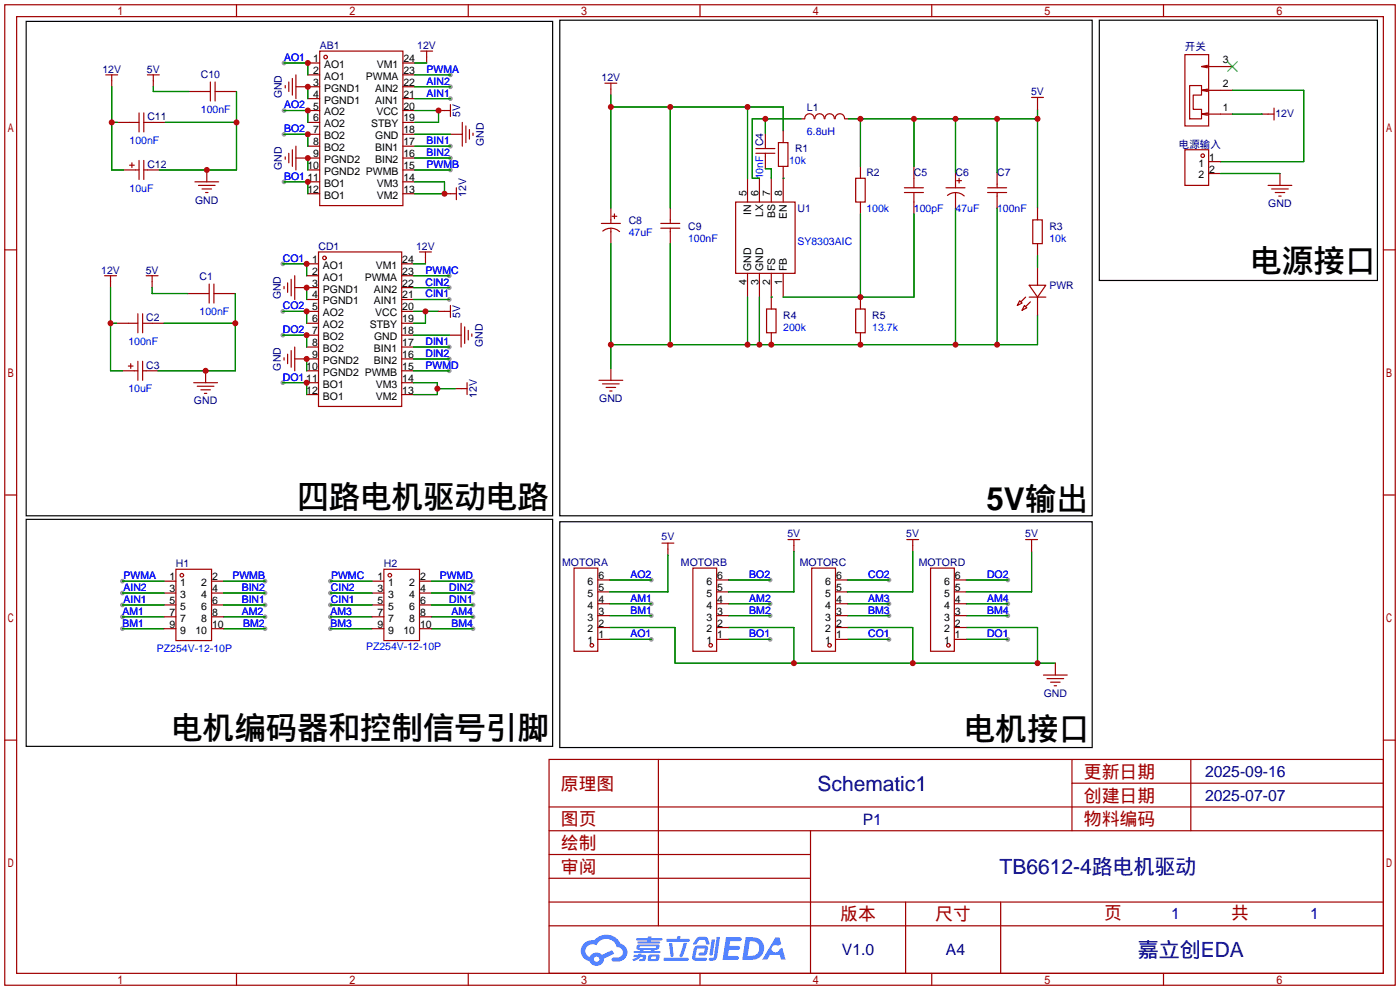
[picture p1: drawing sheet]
<svg xmlns="http://www.w3.org/2000/svg" width="299mm" height="212mm" viewBox="0 0 299 212" stroke-linecap="round" stroke-linejoin="round" font-family="sans-serif">
<g fill="#999">
<circle cx="139.2" cy="124" r=".51"/>
<circle cx="139.2" cy="136.7" r=".51"/>
<circle cx="139.2" cy="131.6" r=".51"/>
<circle cx="139.2" cy="129" r=".51"/>
<circle cx="164.6" cy="124" r=".51"/>
<circle cx="164.6" cy="136.7" r=".51"/>
<circle cx="164.6" cy="131.6" r=".51"/>
<circle cx="164.6" cy="129" r=".51"/>
<circle cx="190" cy="124" r=".51"/>
<circle cx="190" cy="136.7" r=".51"/>
<circle cx="190" cy="131.6" r=".51"/>
<circle cx="190" cy="129" r=".51"/>
<circle cx="215.4" cy="124" r=".51"/>
<circle cx="215.4" cy="136.7" r=".51"/>
<circle cx="215.4" cy="131.6" r=".51"/>
<circle cx="215.4" cy="129" r=".51"/>
<circle cx="96.3" cy="16" r=".51"/>
<circle cx="96.3" cy="18.5" r=".51"/>
<circle cx="96.3" cy="36.3" r=".51"/>
<circle cx="96.3" cy="21.1" r=".51"/>
<circle cx="96.3" cy="33.8" r=".51"/>
<circle cx="96.3" cy="31.2" r=".51"/>
<circle cx="60.7" cy="38.9" r=".51"/>
<circle cx="60.7" cy="28.7" r=".51"/>
<circle cx="60.7" cy="23.6" r=".51"/>
<circle cx="60.7" cy="13.5" r=".51"/>
<circle cx="96" cy="58.9" r=".51"/>
<circle cx="96" cy="61.5" r=".51"/>
<circle cx="96" cy="79.2" r=".51"/>
<circle cx="96" cy="64" r=".51"/>
<circle cx="96" cy="76.7" r=".51"/>
<circle cx="96" cy="74.2" r=".51"/>
<circle cx="60.5" cy="81.8" r=".51"/>
<circle cx="60.5" cy="71.6" r=".51"/>
<circle cx="60.5" cy="66.5" r=".51"/>
<circle cx="60.5" cy="56.4" r=".51"/>
<circle cx="56.6" cy="134.4" r=".51"/>
<circle cx="56.6" cy="131.8" r=".51"/>
<circle cx="26.2" cy="134.4" r=".51"/>
<circle cx="26.2" cy="131.8" r=".51"/>
<circle cx="70.6" cy="134.4" r=".51"/>
<circle cx="70.6" cy="131.8" r=".51"/>
<circle cx="101.1" cy="134.4" r=".51"/>
<circle cx="101.1" cy="131.8" r=".51"/>
<circle cx="26.2" cy="124.2" r=".51"/>
<circle cx="56.6" cy="124.2" r=".51"/>
<circle cx="26.2" cy="129.3" r=".51"/>
<circle cx="26.2" cy="126.7" r=".51"/>
<circle cx="56.6" cy="126.7" r=".51"/>
<circle cx="56.6" cy="129.3" r=".51"/>
<circle cx="70.6" cy="124.2" r=".51"/>
<circle cx="101.1" cy="124.2" r=".51"/>
<circle cx="70.6" cy="129.3" r=".51"/>
<circle cx="70.6" cy="126.7" r=".51"/>
<circle cx="101.1" cy="126.7" r=".51"/>
<circle cx="101.1" cy="129.3" r=".51"/>
</g>
<g fill="none" stroke="#a10000" stroke-width=".25">
<path d="M1 1h297.2v209.6h-297.2zM3.6 3.6h292.1v204.4h-292.1zM50.5 1v2.6M100.1 1v2.6M149.6 1v2.6M199.1 1v2.6M248.7 1v2.6M1 53.4h2.6M295.7 53.4h2.5M1 105.8h2.6M295.7 105.8h2.5M1 158.2h2.6"/>
<path d="M295.7 158.2h2.5M117.3 162.3h178.4v45.7h-178.4zM117.3 177.5h178.4M117.3 172.5h178.4M140.7 162.3v35.6M173.2 177.5v30.5M229.1 162.3v15.2M229.1 167.4h66.6M254.5 162.3v15.2M117.3 182.6h55.9M117.3 197.9h178.4M117.3 192.8h178.4"/>
<path d="M117.3 187.7h55.9M193.5 192.8v15.2M213.9 192.8v15.2M50.5 208v2.6M100.1 208v2.6M149.6 208v2.6M199.1 208v2.6M248.7 208v2.6"/>
</g>
<g fill="#5487ff">
<path d="M155.2 200.3h2.6a.48 .48 0 0 1 .7 .4 .48 .48 0 0 1-.6 .4h-1.8l-.2 1.1h1.9a.43 .43 0 0 1 .4 .4 .43 .43 0 0 1-.5 .4h-1.9l-.2 1.3h1.7a.45 .45 0 0 1 .5 .2 .45 .45 0 0 1-.1 .6h-3.3z"/>
<path d="M165.7 200.3h.9l.4 1.5-.8 .3a.84 .84 0 0 0-1.2 .3 .84 .84 0 0 0 .4 1.1 .84 .84 0 0 0 1.1-.4l.1-.2 .6-.3 .7 2.5h-1l-.2-1h-2.1l-.6 1h-1.1z"/>
<path d="M152.1 200.8h.7l-.5 3.1a.36 .36 0 0 1-.3 .3 .36 .36 0 0 1-.4-.3z"/>
<path d="M153.2 200.2h.7l-.6 4.3a1.13 1.13 0 0 1-1.8 .6l.2-.4h.7l.2-.2z"/>
<path d="M148.9 200.6l.6-.4h1a.77 .77 0 0 1 .9 .5l.3 1-.2 .2h-.5l-.3-.9-.2-.2-1 .1-.7 1-.6-.1-.1-.2z"/>
<path d="M148.4 202.4l.6-.3h1.7a.81 .81 0 0 1 .7 .5 .81 .81 0 0 1-.2 .8 .81 .81 0 0 1-.9 .8h-.7a.32 .32 0 0 1-.3-.3 .32 .32 0 0 1 .4-.3h.7l.2-.9-1.6 .1-.4 1.8 2.2 .1a.32 .32 0 0 1 .3 .4 .32 .32 0 0 1-.4 .2h-2.2l-.5-.3-.1-.5z"/>
<path d="M141.9 204.7h5a.33 .33 0 0 1 .3 .3 .33 .33 0 0 1-.3 .3h-4.9l-.2-.1z"/>
<path d="M146.1 201.5h.8l-.7 2a.98 .98 0 0 1-.7 1.1l-.3-.3z"/>
<path d="M143 201.6h.7l.3 2.5a.34 .34 0 0 1-.3 .4 .34 .34 0 0 1-.4-.3z"/>
<path d="M142.5 200.7h2.1l.3-.6h.6l-.1 .6h1.7a.32 .32 0 0 1 .4 .3 .32 .32 0 0 1-.4 .3h-4.5l-.2-.2z"/>
<path d="M135.5 204.1h.9l.1-.3h.6v.3h.8a.82 .82 0 0 1-.5 1.3h-.8v-.4l.7-.1 .1-.3a.68 .68 0 0 0-1 .4l-1.1 .4-.1-.4 .9-.5h-.7z"/>
<path d="M136 200.5h2.4l.1-.3h.7v.3h2.2l.2 .3-.2 .2h-2.3v.2h1.8l.2 .3-.2 .1h-4.5l-.1-.4h2l.1-.2h-2.3l-.1-.2z"/>
<path d="M159.4 200.3l-.8 4.9h1.7a2.5 2.5 0 0 0 3-2.5 2.5 2.5 0 0 0-3.1-2.4zM160.3 201.1a1.61 1.61 0 0 1 2 1.5 1.61 1.61 0 0 1-1.8 1.7h-.7z"/>
<path d="M136.2 202a.55 .55 0 0 0-.2 .8 .55 .55 0 0 0 .7 .2l.1 .3h-1.3v.3l5.4 .1 .3-.2-.2-.2h-1.2l.2-.3a.7 .7 0 0 0 .8-.3 .7 .7 0 0 0 0-.8l-4.2-.1zM136.8 202.3l3.3-.1 .1 .1-.2 .3h-3.2zM137.5 203h1.7l-.2 .3h-1.4z"/>
<path d="M138.6 204.2a1.05 1.05 0 0 0 0 1.2 2.91 2.91 0 0 0 2.2-.2 .98 .98 0 0 0 0-1.2h-1.6zM139.2 204.5l.9-.1 .1 .4-.2 .2-.8-.1z"/>
<path d="M124.9 201.6a2.23 2.23 0 0 0-.7 2.3 2.23 2.23 0 0 0 1.8 1.6 1.58 1.58 0 0 0 1.8 .9 1.58 1.58 0 0 0 1.3-1.5l2.2-1.1-.5-.7-2.1 1a1.65 1.65 0 0 0-2.7 .4 1.45 1.45 0 0 1-.8-1.9 1.45 1.45 0 0 1 2-.7l.3 .1a2.3 2.3 0 0 1 2.3-1.3 2.3 2.3 0 0 1 2 1.7 1.12 1.12 0 0 1 1.3 1 1.12 1.12 0 0 1-1.1 1.2h-.7a.45 .45 0 0 0-.6 .4 .45 .45 0 0 0 .5 .5 2.21 2.21 0 0 0 2.2-.5 2.21 2.21 0 0 0 .5-2.3 2.13 2.13 0 0 0-1.3-1.1 3.3 3.3 0 0 0-5.6-.7l-1.1 .1zM127 205a.57 .57 0 0 1 1.1 0 .57 .57 0 0 1-1.1 0z"/>
</g>
<g fill="none" stroke="#008700" stroke-width=".25">
<path d="M23.9 18.5v17.8h2.5M32.8 18.5v1.1h7.6M50.5 19.6v16.7h-16.5M60.7 13.5h5.1v2.5M65.8 18.5v2.6M88.6 13.5h2.6M88.6 16h7.7M88.6 18.5h7.7M263.4 19.3h15.2v15.2h-17.7M23.9 26.2h1.2M35.3 26.2h15.2M60.7 38.9h5.1v2.5"/>
<path d="M60.7 23.6h5.1v2.6M60.7 28.7h5.1v2.5M65.8 33.8v2.5M88.6 38.9h6.4v2.5h-6.4M88.6 28.7h7.7M88.6 23.6h5.1v2.6h-5.1M88.6 36.3h7.7M88.6 21.1h7.7M88.6 33.8h7.7M88.6 31.2h7.7M130.6 20.3v24.1M130.6 22.9h36.8v5"/>
<path d="M143.3 22.9v21.5M159.8 22.9v15.2M163.6 36.1h1.2v2M163.6 25.4v3M167.4 38.1h.1M171.2 25.4h-10.4v12.7h1.5M181.4 25.4h40.3M183.9 25.4v10.2M195.3 25.4v10.2M204.2 25.4v11.4M213.1 25.4v11.4M221.7 23.4v21"/>
<path d="M260.9 37.1h12.7M263.4 24.4h6.3M60.5 56.4h5v2.5M88.4 56.4h2.5M88.4 58.9h7.6M130.6 52.1v26.6M143.3 52.1v21.6M183.9 45.7v17.8M195.3 45.7v17.8h-27.9M204.2 44.4v29.3M213.1 44.4v29.3M221.7 54.6v2.6"/>
<path d="M23.6 61.5v17.7h2.6M23.6 69.1h1.3M32.5 61.5v1.2h7.6M35.1 69.1h15.2M50.3 62.7v16.5h-16.5M60.5 71.6h5v2.6M60.5 66.5h5v2.6M65.5 61.5v2.5M65.5 76.7v2.5M88.4 79.2h7.6M88.4 71.6h7.6M88.4 66.5h5.3"/>
<path d="M88.4 61.5h7.6M88.4 64h7.6M88.4 76.7h7.6M88.4 74.2h7.6M90.9 66.5v2.6h-2.5M159.8 63.5v10.2M162.3 63.5v10.2M164.8 63.5h.1M221.7 67.3v6.4h-91.1M60.5 81.8h5v2.5M88.4 81.8h5.1v2.5h-5.1M93.5 83.1h3.8"/>
<path d="M142.7 118.6v7.9h-12.4M169.7 117.9v8.6h-14M195.1 117.9v8.6h-14M220.5 117.9v8.6h-14M26.2 134.4h8.9M26.2 131.8h8.9M26.2 124.2h8.9M26.2 129.3h8.9M26.2 126.7h8.9M47.8 134.4h8.8M47.8 131.8h8.8M47.8 124.2h8.8"/>
<path d="M47.8 129.3h8.8M47.8 126.7h8.8M70.6 134.4h8.9M70.6 131.8h8.9M70.6 124.2h8.9M70.6 129.3h8.9M70.6 126.7h8.9M92.2 134.4h8.9M92.2 131.8h8.9M92.2 124.2h8.9M92.2 129.3h8.9M92.2 126.7h8.9"/>
<path d="M130.3 124h8.9M130.3 136.7h8.9M130.3 131.6h8.9M130.3 129h8.9M130.3 134.1h14v7.6h81.3M155.7 124h8.9M155.7 136.7h8.9M155.7 131.6h8.9M155.7 129h8.9M155.7 134.1h14v7.6M181.1 124h8.9M181.1 136.7h8.9"/>
<path d="M181.1 131.6h8.9M181.1 129h8.9M181.1 134.1h14v7.6M206.5 124h8.9M206.5 136.7h8.9M206.5 131.6h8.9M206.5 129h8.9M206.5 134.1h15.2v7.6"/>
</g>
<g fill="none" stroke="#a10000" stroke-width=".25">
<path d="M22.6 16h2.5M23.9 16v2.5M31.5 16h2.5M32.8 16v2.5M40.4 19.6h4.6M45 17.5v4.1M46 17.5v4.1M46 19.6h4.5M61 18.3v.5M61.7 17.5v2.1M62.5 16.8v3.5M63.2 18.5h5.1"/>
<path d="M63.2 16v5.1M65.8 13.5h2.5M65.8 16h2.5M68.3 10.9h17.8v33h-17.8zM86.1 13.5h2.5M86.1 16h2.5M86.1 18.5h2.5M89.9 10.9h2.6M91.2 10.9v2.6M129.3 17.8h2.5M130.6 17.8v2.5M253.2 11.7h5.1v15.2h-5.1z"/>
<path d="M254.3 18.3h2.5v2h-1.8v3.1h1.8v2h-2.5zM256.8 14.2l1.3 .3M256.8 19.3l1.3 .3M258.1 14l-1.3 .2h6.6M258.1 19.1l-1.3 .2h6.6M25.1 26.2h4.6M26.4 36.3h3.3M27.7 35.3h1M28.2 34.8v1M29.7 24.1v4.1M29.7 34.3v4.1M30.7 26.2h4.6"/>
<path d="M30.7 36.3h3.3M30.7 24.1v4.1M30.7 34.3v4.1M41.7 38.9h5M42.4 39.6h3.6M44.2 36.3v2.6M61 33.5v.5M61.7 32.8v2M62.5 32v3.6M63.2 33.8h5.1M63.2 31.2v5.1M65.8 21.1h2.5"/>
<path d="M65.8 23.6h2.5M65.8 26.2h2.5M65.8 28.7h2.5M65.8 31.2h2.5M65.8 36.3h2.5M65.8 38.9h2.5M86.1 21.1h2.5M86.1 23.6h2.5M86.1 26.2h2.5M86.1 28.7h2.5M86.1 31.2h2.5M86.1 33.8h2.5"/>
<path d="M86.1 36.3h2.5M86.1 38.9h2.5M93.7 23.6h2.6M96.3 28.7h2.5M96.3 22.4v2.5M98.8 26.2v5M99.6 26.9v3.6M100.3 27.7v2M101.1 28.4v.6M159.8 38.1v5.1M161.5 32.8h4.1M161.5 31.8h4.1"/>
<path d="M162.3 38.1v5.1M163.6 28.4v3.4M163.6 32.8v3.3M164.8 38.1v5.1M166.4 30.5h2v5.1h-2zM167.4 27.9v2.6M167.4 35.6v7.6M171.2 25.4h.8M172 25.4a1.01 1.01 0 0 1 1-1.1 1.01 1.01 0 0 1 1 1.1M174.1 25.4a1.01 1.01 0 0 1 1.1-1.1 1.01 1.01 0 0 1 1 1.1M176.3 25.4a1.01 1.01 0 0 1 1-1.1 1.01 1.01 0 0 1 1 1.1M178.5 25.4a1.01 1.01 0 0 1 1-1.1 1.01 1.01 0 0 1 1 1.1"/>
<path d="M180.6 25.4h.8M182.9 38.1h2v5.1h-2zM183.9 35.6v2.5M195.3 35.6v4.5M204.2 36.8v3.3M204.5 38.6h1M205 38.1v1M213.1 36.8v3.3M220.5 20.8h2.5M221.7 20.8v2.6M253.2 32h5.1v7.6h-5.1zM256.8 24.4l1.3 .2"/>
<path d="M258.1 24.1l-1.3 .3h6.6M258.3 34.5h2.6M258.3 37.1h2.6M269.7 24.4h2.6M271 39.6h5.1M272.3 23.1v2.6M273.6 37.1v2.5M22.4 58.9h2.5M23.6 58.9v2.6M31.2 58.9h2.6M32.5 58.9v2.6M43.2 40.4h2"/>
<path d="M43.9 41.1h.5M62.2 59.7v3.5M63 58.9v5.1M65.5 56.4h2.6M65.5 58.9h2.6M65.8 41.4h2.5M68.1 53.8h17.8v33.1h-17.8zM85.9 56.4h2.5M85.9 58.9h2.5M86.1 41.4h2.5M89.7 53.8h2.5M90.9 53.8v2.6"/>
<path d="M95 41.4h2.5M97.5 40.1v2.6M128.5 47.8h4.1M128.8 49.4a2.74 2.74 0 0 1 3.6 .1M130.6 44.4v3.4M130.6 48.8v3.3M130.8 46.2h1M131.3 45.7v1M141.2 47.8h4.1M141.2 48.8h4.1M143.3 44.4v3.4M143.3 48.8v3.3"/>
<path d="M157.2 43.2h12.7v15.2h-12.7zM159.8 58.4v5.1M162.3 58.4v5.1M164.8 58.4v7.6M167.4 58.4v5.1M183.9 43.2v2.5M193.3 41.1h4.1M193.3 40.1h4.1M195.3 41.1v4.6M202.2 40.1h4M202.5 41.8a2.74 2.74 0 0 1 3.6 .1M204.2 41.1v3.3"/>
<path d="M211.1 41.1h4M211.1 40.1h4M213.1 41.1v3.3M220.7 47h2.1v5.1h-2.1zM221.7 44.4v2.6M221.7 52.1v2.5M221.7 57.2v3.8M271.8 40.4h3.5M272.5 41.1h2.1M273.3 41.9h.5M24.9 69.1h4.6M26.2 79.2h3.3"/>
<path d="M27.4 78.2h1M27.9 77.7v1M29.5 67.1v4M29.5 77.2v4.1M30.5 69.1h4.6M30.5 79.2h3.3M30.5 67.1v4M30.5 77.2v4.1M40.1 62.7h4.6M43.9 79.2v2.6M44.7 60.7v4.1M45.7 60.7v4.1"/>
<path d="M45.7 62.7h4.6M60.7 61.2v.5M60.7 76.5v.5M61.5 60.5v2M61.5 75.7v2M62.2 74.9v3.6M63 61.5h5.1M63 76.7h5.1M63 74.2v5M65.5 64h2.6M65.5 66.5h2.6M65.5 69.1h2.6"/>
<path d="M65.5 71.6h2.6M65.5 74.2h2.6M65.5 79.2h2.6M85.9 61.5h2.5M85.9 64h2.5M85.9 66.5h2.5M85.9 69.1h2.5M85.9 71.6h2.5M85.9 74.2h2.5M85.9 76.7h2.5M85.9 79.2h2.5M93.7 66.5h2.6"/>
<path d="M96 71.6h2.6M96.3 65.3v2.5M98.6 69.1v5.1M99.3 69.8v3.6M100.1 70.6v2M100.8 71.4v.5M130.6 78.7v2.6M163.8 66h2.1v5.1h-2.1zM164.8 71.1v2.6M182.9 66h2v5.1h-2zM183.9 63.5v2.5M183.9 71.1v2.6"/>
<path d="M217.9 64.3l.5 .5-1 .5zM218.9 65.3l.6 .5-1.1 .5zM219.2 63.5l-1 1M220 61h3.5l-1.8 2.5zM220 63.5h3.5M220.2 64.5l-1 1M221.7 63.5v3.8M41.4 81.8h5.1M42.2 82.5h3.5M42.9 83.3h2.1M43.7 84.1h.5M65.5 81.8h2.6"/>
<path d="M65.5 84.3h2.6M85.9 81.8h2.5M85.9 84.3h2.5M97.3 83.1h2.5M99.8 81.8v2.5M128 81.3h5.1M128.8 82h3.5M129.5 82.8h2.1M130.3 83.6h.5M141.5 116.1h2.5M142.7 116.1v2.5M168.4 115.3h2.5"/>
<path d="M169.7 115.3v2.6M193.8 115.3h2.5M195.1 115.3v2.6M219.2 115.3h2.5M220.5 115.3v2.6M35.1 124.2h2.5M35.1 134.4h2.5M35.1 126.7h2.5M35.1 131.8h2.5M35.1 129.3h2.5M37.6 121.7h7.6v15.2h-7.6zM45.2 124.2h2.6"/>
<path d="M45.2 134.4h2.6M45.2 126.7h2.6M45.2 131.8h2.6M45.2 129.3h2.6M79.5 124.2h2.5M79.5 134.4h2.5M79.5 126.7h2.5M79.5 131.8h2.5M79.5 129.3h2.5M82 121.7h7.7v15.2h-7.7zM89.7 124.2h2.5M89.7 134.4h2.5"/>
<path d="M89.7 126.7h2.5M89.7 131.8h2.5M89.7 129.3h2.5M122.7 121.4h5.1v17.8h-5.1zM127.8 136.7h2.5M127.8 134.1h2.5M127.8 131.6h2.5M127.8 129h2.5M127.8 126.5h2.5M127.8 124h2.5M148.1 121.4h5.1v17.8h-5.1zM153.2 136.7h2.5"/>
<path d="M153.2 134.1h2.5M153.2 131.6h2.5M153.2 129h2.5M153.2 126.5h2.5M153.2 124h2.5M173.5 121.4h5.1v17.8h-5.1zM178.6 136.7h2.5M178.6 134.1h2.5M178.6 131.6h2.5M178.6 129h2.5M178.6 126.5h2.5M178.6 124h2.5"/>
<path d="M198.9 121.4h5.1v17.8h-5.1zM204 136.7h2.5M204 134.1h2.5M204 131.6h2.5M204 129h2.5M204 126.5h2.5M204 124h2.5M223 144.3h5.1M223.8 145h3.5M224.5 145.8h2.1M225.3 146.6h.5M225.6 141.7v2.6"/>
<circle cx="69.6" cy="12.2" r=".38"/>
<circle cx="257" cy="33.3" r=".38"/>
<circle cx="69.3" cy="55.1" r=".38"/>
<circle cx="38.9" cy="122.9" r=".38"/>
<circle cx="83.3" cy="122.9" r=".38"/>
<circle cx="126.5" cy="137.9" r=".38"/>
<circle cx="151.9" cy="137.9" r=".38"/>
<circle cx="177.3" cy="137.9" r=".38"/>
<circle cx="202.7" cy="137.9" r=".38"/>
</g>
<path d="M262.4 13.2l2 2M264.4 13.2l-2 2" fill="none" stroke="#3c3" stroke-width=".25"/>
<path d="M5.6 4.6h112.5v105.6h-112.5zM119.6 4.3h113.8v105.9h-113.8zM234.9 4.3h59.5v55.6h-59.5zM5.6 111h112.5v48.5h-112.5zM119.6 111.5h113.8v48.3h-113.8z" fill="none" stroke="#000" stroke-width=".25"/>
<g fill="#c00">
<circle cx="169.7" cy="141.7" r=".63"/>
<circle cx="195.1" cy="141.7" r=".63"/>
<circle cx="221.7" cy="141.7" r=".63"/>
<circle cx="95" cy="41.4" r=".63"/>
<circle cx="65.8" cy="18.5" r=".63"/>
<circle cx="65.8" cy="33.8" r=".63"/>
<circle cx="93.7" cy="23.6" r=".63"/>
<circle cx="65.8" cy="38.9" r=".63"/>
<circle cx="65.8" cy="28.7" r=".63"/>
<circle cx="65.8" cy="23.6" r=".63"/>
<circle cx="65.8" cy="13.5" r=".63"/>
<circle cx="23.9" cy="26.2" r=".63"/>
<circle cx="44.2" cy="36.3" r=".63"/>
<circle cx="50.5" cy="26.2" r=".63"/>
<circle cx="23.6" cy="69.1" r=".63"/>
<circle cx="43.9" cy="79.2" r=".63"/>
<circle cx="50.3" cy="69.1" r=".63"/>
<circle cx="90.9" cy="66.5" r=".63"/>
<circle cx="65.5" cy="81.8" r=".63"/>
<circle cx="65.5" cy="71.6" r=".63"/>
<circle cx="65.5" cy="66.5" r=".63"/>
<circle cx="65.5" cy="56.4" r=".63"/>
<circle cx="65.5" cy="61.5" r=".63"/>
<circle cx="65.5" cy="76.7" r=".63"/>
<circle cx="93.5" cy="83.1" r=".63"/>
<circle cx="130.6" cy="22.9" r=".63"/>
<circle cx="143.3" cy="22.9" r=".63"/>
<circle cx="159.8" cy="22.9" r=".63"/>
<circle cx="130.6" cy="73.7" r=".63"/>
<circle cx="143.3" cy="73.7" r=".63"/>
<circle cx="159.8" cy="73.7" r=".63"/>
<circle cx="162.3" cy="73.7" r=".63"/>
<circle cx="164.8" cy="73.7" r=".63"/>
<circle cx="183.9" cy="73.7" r=".63"/>
<circle cx="204.2" cy="73.7" r=".63"/>
<circle cx="213.1" cy="73.7" r=".63"/>
<circle cx="163.6" cy="25.4" r=".63"/>
<circle cx="183.9" cy="25.4" r=".63"/>
<circle cx="195.3" cy="25.4" r=".63"/>
<circle cx="204.2" cy="25.4" r=".63"/>
<circle cx="213.1" cy="25.4" r=".63"/>
<circle cx="221.7" cy="25.4" r=".63"/>
<circle cx="183.9" cy="63.5" r=".63"/>
</g>
<g font-size="6.7">
<text x="267.2" y="58.1">电源接口</text>
<text x="63.5" y="108.6">四路电机驱动电路</text>
<text x="210.8" y="108.9">5V输出</text>
<text x="36.6" y="157.9">电机编码器和控制信号引脚</text>
<text x="206" y="158.2">电机接口</text>
</g>
<g font-size="4.5" fill="#000080">
<text x="174.7" y="169">Schematic1</text>
<text x="213.6" y="186.8">TB6612-4路电机驱动</text>
<text x="243.2" y="204.6">嘉立创EDA</text>
</g>
<g font-size="3.8" fill="#a00000">
<text x="231.6" y="166.2">更新日期</text>
<text x="119.9" y="168.8">原理图</text>
<text x="231.6" y="171.3">创建日期</text>
<text x="119.9" y="176.4">图页</text>
<text x="231.6" y="176.4">物料编码</text>
<text x="119.9" y="181.5">绘制</text>
<text x="119.9" y="186.6">审阅</text>
<text x="179.6" y="196.7">版本</text>
<text x="199.9" y="196.7">尺寸</text>
<text x="236" y="196.5">页</text>
<text x="263.1" y="196.5">共</text>
</g>
<g font-size="3.4" fill="#000080">
<text x="257.6" y="166.1">2025-09-16</text>
<text x="257.6" y="171.2">2025-07-07</text>
<text x="184.4" y="176.2">P1</text>
<text x="250.3" y="196.3">1</text>
<text x="280" y="196.3">1</text>
<text x="179.9" y="204.2">V1.0</text>
<text x="202.2" y="204.2">A4</text>
</g>
<g font-size="2.2" fill="#000080">
<text x="68.3" y="10.5">AB1</text>
<text x="89.2" y="10.5">12V</text>
<text x="253.2" y="10.7">开关</text>
<text x="21.9" y="15.6">12V</text>
<text x="31.4" y="15.6">5V</text>
<text x="42.9" y="16.6">C10</text>
<text x="128.6" y="17.3">12V</text>
<text x="60.3" y="21" transform="rotate(-90 60.3 21)">GND</text>
<text x="172.5" y="23.7">L1</text>
<text x="220.4" y="20.4">5V</text>
<text x="31.5" y="25.7">C11</text>
<text x="98.4" y="25" transform="rotate(-90 98.4 25)">5V</text>
<text x="272.6" y="25">12V</text>
<text x="31.5" y="35.9">C12</text>
<text x="103.4" y="31.2" transform="rotate(-90 103.4 31.2)">GND</text>
<text x="163.1" y="31.2" transform="rotate(-90 163.1 31.2)">C4</text>
<text x="169.9" y="32.6">R1</text>
<text x="252" y="31.6">电源输入</text>
<text x="60.3" y="36.3" transform="rotate(-90 60.3 36.3)">GND</text>
<text x="185.2" y="37.7">R2</text>
<text x="195.3" y="37.7">C5</text>
<text x="204.2" y="37.7">C6</text>
<text x="213.1" y="37.7">C7</text>
<text x="41.7" y="43.5">GND</text>
<text x="99.6" y="42.1" transform="rotate(-90 99.6 42.1)">12V</text>
<text x="134.4" y="47.8">C8</text>
<text x="170.4" y="45.3">U1</text>
<text x="271.1" y="44.3">GND</text>
<text x="68.1" y="53.4">CD1</text>
<text x="88.9" y="53.4">12V</text>
<text x="147.1" y="49.1">C9</text>
<text x="224.3" y="49.1">R3</text>
<text x="21.6" y="58.5">12V</text>
<text x="31.1" y="58.5">5V</text>
<text x="42.7" y="59.7">C1</text>
<text x="60" y="64" transform="rotate(-90 60 64)">GND</text>
<text x="224.3" y="61.8">PWR</text>
<text x="31.2" y="68.6">C2</text>
<text x="98.4" y="67.9" transform="rotate(-90 98.4 67.9)">5V</text>
<text x="167.4" y="68.1">R4</text>
<text x="186.4" y="68.1">R5</text>
<text x="103.2" y="74.1" transform="rotate(-90 103.2 74.1)">GND</text>
<text x="31.2" y="78.8">C3</text>
<text x="60" y="79.2" transform="rotate(-90 60 79.2)">GND</text>
<text x="41.5" y="86.4">GND</text>
<text x="101.9" y="85.1" transform="rotate(-90 101.9 85.1)">12V</text>
<text x="128.1" y="85.9">GND</text>
<text x="141.4" y="115.4">5V</text>
<text x="168.3" y="114.9">5V</text>
<text x="193.7" y="114.9">5V</text>
<text x="219.1" y="114.9">5V</text>
<text x="37.6" y="121.2">H1</text>
<text x="82" y="121.2">H2</text>
<text x="120.1" y="121">MOTORA</text>
<text x="145.5" y="121">MOTORB</text>
<text x="170.9" y="121">MOTORC</text>
<text x="196.3" y="121">MOTORD</text>
<text x="223.1" y="148.9">GND</text>
</g>
<g font-size="2.2" fill="#00f">
<text x="60.7" y="13">AO1</text>
<text x="91.2" y="15.6">PWMA</text>
<text x="60.7" y="23.2">AO2</text>
<text x="91.2" y="18.1">AIN2</text>
<text x="91.2" y="20.6">AIN1</text>
<text x="42.9" y="24.2">100nF</text>
<text x="60.7" y="28.3">BO2</text>
<text x="172.5" y="28.8">6.8uH</text>
<text x="27.7" y="30.8">100nF</text>
<text x="91.2" y="35.9">PWMB</text>
<text x="91.2" y="33.3">BIN2</text>
<text x="91.2" y="30.8">BIN1</text>
<text x="168.7" y="35.1">10k</text>
<text x="27.7" y="41">10uF</text>
<text x="60.7" y="38.4">BO1</text>
<text x="163.1" y="38.4" transform="rotate(-90 163.1 38.4)">10nF</text>
<text x="185.2" y="45.3">100k</text>
<text x="195.3" y="45.3">100pF</text>
<text x="204.2" y="45.3">47uF</text>
<text x="213.1" y="45.3">100nF</text>
<text x="134.4" y="50.4">47uF</text>
<text x="147.1" y="51.6">100nF</text>
<text x="170.4" y="52.4">SY8303AIC</text>
<text x="224.3" y="51.6">10k</text>
<text x="60.5" y="55.9">CO1</text>
<text x="90.9" y="58.5">PWMC</text>
<text x="90.9" y="61">CIN2</text>
<text x="90.9" y="63.6">CIN1</text>
<text x="42.7" y="67.4">100nF</text>
<text x="60.5" y="71.2">DO2</text>
<text x="60.5" y="66.1">CO2</text>
<text x="167.4" y="70.7">200k</text>
<text x="186.4" y="70.7">13.7k</text>
<text x="27.4" y="73.7">100nF</text>
<text x="90.9" y="76.3">DIN2</text>
<text x="90.9" y="73.7">DIN1</text>
<text x="27.4" y="83.9">10uF</text>
<text x="60.5" y="81.3">DO1</text>
<text x="90.9" y="78.8">PWMD</text>
<text x="26.4" y="123.8">PWMA</text>
<text x="49.7" y="123.8">PWMB</text>
<text x="70.8" y="123.8">PWMC</text>
<text x="94" y="123.8">PWMD</text>
<text x="134.7" y="123.5">AO2</text>
<text x="160.1" y="123.5">BO2</text>
<text x="185.5" y="123.5">CO2</text>
<text x="210.9" y="123.5">DO2</text>
<text x="26.2" y="131.4">AM1</text>
<text x="26.4" y="128.8">AIN1</text>
<text x="26.4" y="126.3">AIN2</text>
<text x="51.7" y="126.3">BIN2</text>
<text x="51.7" y="128.8">BIN1</text>
<text x="51.7" y="131.4">AM2</text>
<text x="70.6" y="131.4">AM3</text>
<text x="70.7" y="128.8">CIN1</text>
<text x="70.7" y="126.3">CIN2</text>
<text x="96" y="126.3">DIN2</text>
<text x="96" y="128.8">DIN1</text>
<text x="96.5" y="131.4">AM4</text>
<text x="134.7" y="131.1">BM1</text>
<text x="134.7" y="128.6">AM1</text>
<text x="160.1" y="131.1">BM2</text>
<text x="160.1" y="128.6">AM2</text>
<text x="185.5" y="131.1">BM3</text>
<text x="185.5" y="128.6">AM3</text>
<text x="210.9" y="131.1">BM4</text>
<text x="210.9" y="128.6">AM4</text>
<text x="26.2" y="133.9">BM1</text>
<text x="51.9" y="133.9">BM2</text>
<text x="70.6" y="133.9">BM3</text>
<text x="96.5" y="133.9">BM4</text>
<text x="134.7" y="136.2">AO1</text>
<text x="160.1" y="136.2">BO1</text>
<text x="185.5" y="136.2">CO1</text>
<text x="210.9" y="136.2">DO1</text>
<text x="33.5" y="139.3">PZ254V-12-10P</text>
<text x="78.2" y="139">PZ254V-12-10P</text>
</g>
<g font-size="2.2">
<text x="67" y="13.2">1</text>
<text x="67" y="15.8">2</text>
<text x="69.3" y="14.5">AO1</text>
<text x="69.3" y="17.1">AO1</text>
<text x="78.2" y="17.1">PWMA</text>
<text x="80.6" y="14.5">VM1</text>
<text x="86.2" y="15.8">23</text>
<text x="86.2" y="13.2">24</text>
<text x="261.3" y="13.5">3</text>
<text x="67" y="18.3">3</text>
<text x="67" y="20.9">4</text>
<text x="67" y="23.4">5</text>
<text x="69.3" y="19.6">PGND1</text>
<text x="69.3" y="22.1">PGND1</text>
<text x="80.2" y="22.1">AIN1</text>
<text x="80.2" y="19.6">AIN2</text>
<text x="86.2" y="23.4">20</text>
<text x="86.2" y="20.9">21</text>
<text x="86.2" y="18.3">22</text>
<text x="261.3" y="18.6">2</text>
<text x="261.3" y="23.7">1</text>
<text x="67" y="25.9">6</text>
<text x="67" y="28.5">7</text>
<text x="69.3" y="24.7">AO2</text>
<text x="69.3" y="27.2">AO2</text>
<text x="69.3" y="29.8">BO2</text>
<text x="79.3" y="27.2">STBY</text>
<text x="80.2" y="29.8">GND</text>
<text x="80.4" y="24.7">VCC</text>
<text x="86.2" y="28.5">18</text>
<text x="86.2" y="25.9">19</text>
<text x="67" y="31">8</text>
<text x="67" y="33.6">9</text>
<text x="69.3" y="32.3">BO2</text>
<text x="69.3" y="34.8">PGND2</text>
<text x="80.2" y="34.8">BIN2</text>
<text x="80.2" y="32.3">BIN1</text>
<text x="86.2" y="33.6">16</text>
<text x="86.2" y="31">17</text>
<text x="256.1" y="35.6">1</text>
<text x="258.4" y="34.3">1</text>
<text x="65.7" y="36.1">10</text>
<text x="65.7" y="38.6">11</text>
<text x="65.7" y="41.2">12</text>
<text x="69.3" y="37.4">PGND2 PWMB</text>
<text x="69.3" y="39.9">BO1</text>
<text x="80.6" y="39.9">VM3</text>
<text x="86.2" y="41.2">13</text>
<text x="86.2" y="38.6">14</text>
<text x="86.2" y="36.1">15</text>
<text x="159.6" y="41.9" transform="rotate(-90 159.6 41.9)">5</text>
<text x="162.1" y="41.9" transform="rotate(-90 162.1 41.9)">6</text>
<text x="164.6" y="41.9" transform="rotate(-90 164.6 41.9)">7</text>
<text x="167.2" y="41.9" transform="rotate(-90 167.2 41.9)">8</text>
<text x="256.1" y="38.1">2</text>
<text x="258.4" y="36.9">2</text>
<text x="69.3" y="42.5">BO1</text>
<text x="80.6" y="42.5">VM2</text>
<text x="160.6" y="45.9" transform="rotate(-90 160.6 45.9)">IN</text>
<text x="163.1" y="46.4" transform="rotate(-90 163.1 46.4)">LX</text>
<text x="165.6" y="46.7" transform="rotate(-90 165.6 46.7)">BS</text>
<text x="168.2" y="46.8" transform="rotate(-90 168.2 46.8)">EN</text>
<text x="66.7" y="56.2">1</text>
<text x="66.7" y="58.7">2</text>
<text x="69" y="57.4">AO1</text>
<text x="69" y="60">AO1</text>
<text x="77.9" y="60">PWMA</text>
<text x="80.3" y="57.4">VM1</text>
<text x="86" y="58.7">23</text>
<text x="86" y="56.2">24</text>
<text x="160.6" y="57.9" transform="rotate(-90 160.6 57.9)">GND</text>
<text x="163.1" y="57.9" transform="rotate(-90 163.1 57.9)">GND</text>
<text x="165.6" y="57.9" transform="rotate(-90 165.6 57.9)">FS</text>
<text x="168.2" y="57.9" transform="rotate(-90 168.2 57.9)">FB</text>
<text x="66.7" y="61.3">3</text>
<text x="66.7" y="63.8">4</text>
<text x="69" y="62.5">PGND1</text>
<text x="69" y="65.1">PGND1</text>
<text x="79.9" y="65.1">AIN1</text>
<text x="79.9" y="62.5">AIN2</text>
<text x="86" y="63.8">21</text>
<text x="86" y="61.3">22</text>
<text x="159.6" y="60.9" transform="rotate(-90 159.6 60.9)">4</text>
<text x="162.1" y="60.9" transform="rotate(-90 162.1 60.9)">3</text>
<text x="164.6" y="60.9" transform="rotate(-90 164.6 60.9)">2</text>
<text x="167.2" y="60.9" transform="rotate(-90 167.2 60.9)">1</text>
<text x="66.7" y="66.3">5</text>
<text x="66.7" y="68.9">6</text>
<text x="66.7" y="71.4">7</text>
<text x="69" y="67.6">AO2</text>
<text x="69" y="70.1">AO2</text>
<text x="79.1" y="70.1">STBY</text>
<text x="80.2" y="67.6">VCC</text>
<text x="86" y="71.4">18</text>
<text x="86" y="68.9">19</text>
<text x="86" y="66.3">20</text>
<text x="66.7" y="74">8</text>
<text x="66.7" y="76.5">9</text>
<text x="69" y="72.7">BO2</text>
<text x="69" y="75.2">BO2</text>
<text x="69" y="77.8">PGND2</text>
<text x="79.9" y="77.8">BIN2</text>
<text x="79.9" y="75.2">BIN1</text>
<text x="79.9" y="72.7">GND</text>
<text x="86" y="76.5">16</text>
<text x="86" y="74">17</text>
<text x="65.5" y="79">10</text>
<text x="65.5" y="81.6">11</text>
<text x="69" y="80.3">PGND2 PWMB</text>
<text x="69" y="82.8">BO1</text>
<text x="80.3" y="82.8">VM3</text>
<text x="86" y="81.6">14</text>
<text x="86" y="79">15</text>
<text x="65.5" y="84.1">12</text>
<text x="69" y="85.4">BO1</text>
<text x="80.3" y="85.4">VM2</text>
<text x="86" y="84.1">13</text>
<text x="36.2" y="124">1</text>
<text x="38.5" y="125.3">1</text>
<text x="43" y="125.3">2</text>
<text x="45.3" y="124">2</text>
<text x="80.7" y="124">1</text>
<text x="83" y="125.3">1</text>
<text x="87.5" y="125.3">2</text>
<text x="89.8" y="124">2</text>
<text x="125.6" y="125">6</text>
<text x="127.9" y="123.7">6</text>
<text x="151" y="125">6</text>
<text x="153.3" y="123.7">6</text>
<text x="176.4" y="125">6</text>
<text x="178.7" y="123.7">6</text>
<text x="201.8" y="125">6</text>
<text x="204.1" y="123.7">6</text>
<text x="36.2" y="126.5">3</text>
<text x="36.2" y="129.1">5</text>
<text x="36.2" y="131.6">7</text>
<text x="38.5" y="127.8">3</text>
<text x="38.5" y="130.3">5</text>
<text x="43" y="130.3">6</text>
<text x="43" y="127.8">4</text>
<text x="45.3" y="131.6">8</text>
<text x="45.3" y="129.1">6</text>
<text x="45.3" y="126.5">4</text>
<text x="80.7" y="126.5">3</text>
<text x="80.7" y="129.1">5</text>
<text x="80.7" y="131.6">7</text>
<text x="83" y="127.8">3</text>
<text x="83" y="130.3">5</text>
<text x="87.5" y="130.3">6</text>
<text x="87.5" y="127.8">4</text>
<text x="89.8" y="131.6">8</text>
<text x="89.8" y="129.1">6</text>
<text x="89.8" y="126.5">4</text>
<text x="125.6" y="130.1">4</text>
<text x="125.6" y="127.5">5</text>
<text x="127.9" y="131.4">3</text>
<text x="127.9" y="128.8">4</text>
<text x="127.9" y="126.3">5</text>
<text x="151" y="130.1">4</text>
<text x="151" y="127.5">5</text>
<text x="153.3" y="131.4">3</text>
<text x="153.3" y="128.8">4</text>
<text x="153.3" y="126.3">5</text>
<text x="176.4" y="130.1">4</text>
<text x="176.4" y="127.5">5</text>
<text x="178.7" y="131.4">3</text>
<text x="178.7" y="128.8">4</text>
<text x="178.7" y="126.3">5</text>
<text x="201.8" y="130.1">4</text>
<text x="201.8" y="127.5">5</text>
<text x="204.1" y="131.4">3</text>
<text x="204.1" y="128.8">4</text>
<text x="204.1" y="126.3">5</text>
<text x="36.2" y="134.2">9</text>
<text x="38.5" y="132.9">7</text>
<text x="38.5" y="135.4">9</text>
<text x="41.8" y="135.4">10</text>
<text x="43" y="132.9">8</text>
<text x="45.3" y="134.2">10</text>
<text x="80.7" y="134.2">9</text>
<text x="83" y="132.9">7</text>
<text x="83" y="135.4">9</text>
<text x="86.2" y="135.4">10</text>
<text x="87.5" y="132.9">8</text>
<text x="89.8" y="134.2">10</text>
<text x="125.6" y="137.7">1</text>
<text x="125.6" y="135.2">2</text>
<text x="125.6" y="132.6">3</text>
<text x="127.9" y="136.4">1</text>
<text x="127.9" y="133.9">2</text>
<text x="151" y="137.7">1</text>
<text x="151" y="135.2">2</text>
<text x="151" y="132.6">3</text>
<text x="153.3" y="136.4">1</text>
<text x="153.3" y="133.9">2</text>
<text x="176.4" y="137.7">1</text>
<text x="176.4" y="135.2">2</text>
<text x="176.4" y="132.6">3</text>
<text x="178.7" y="136.4">1</text>
<text x="178.7" y="133.9">2</text>
<text x="201.8" y="137.7">1</text>
<text x="201.8" y="135.2">2</text>
<text x="201.8" y="132.6">3</text>
<text x="204.1" y="136.4">1</text>
<text x="204.1" y="133.9">2</text>
</g>
</svg>
